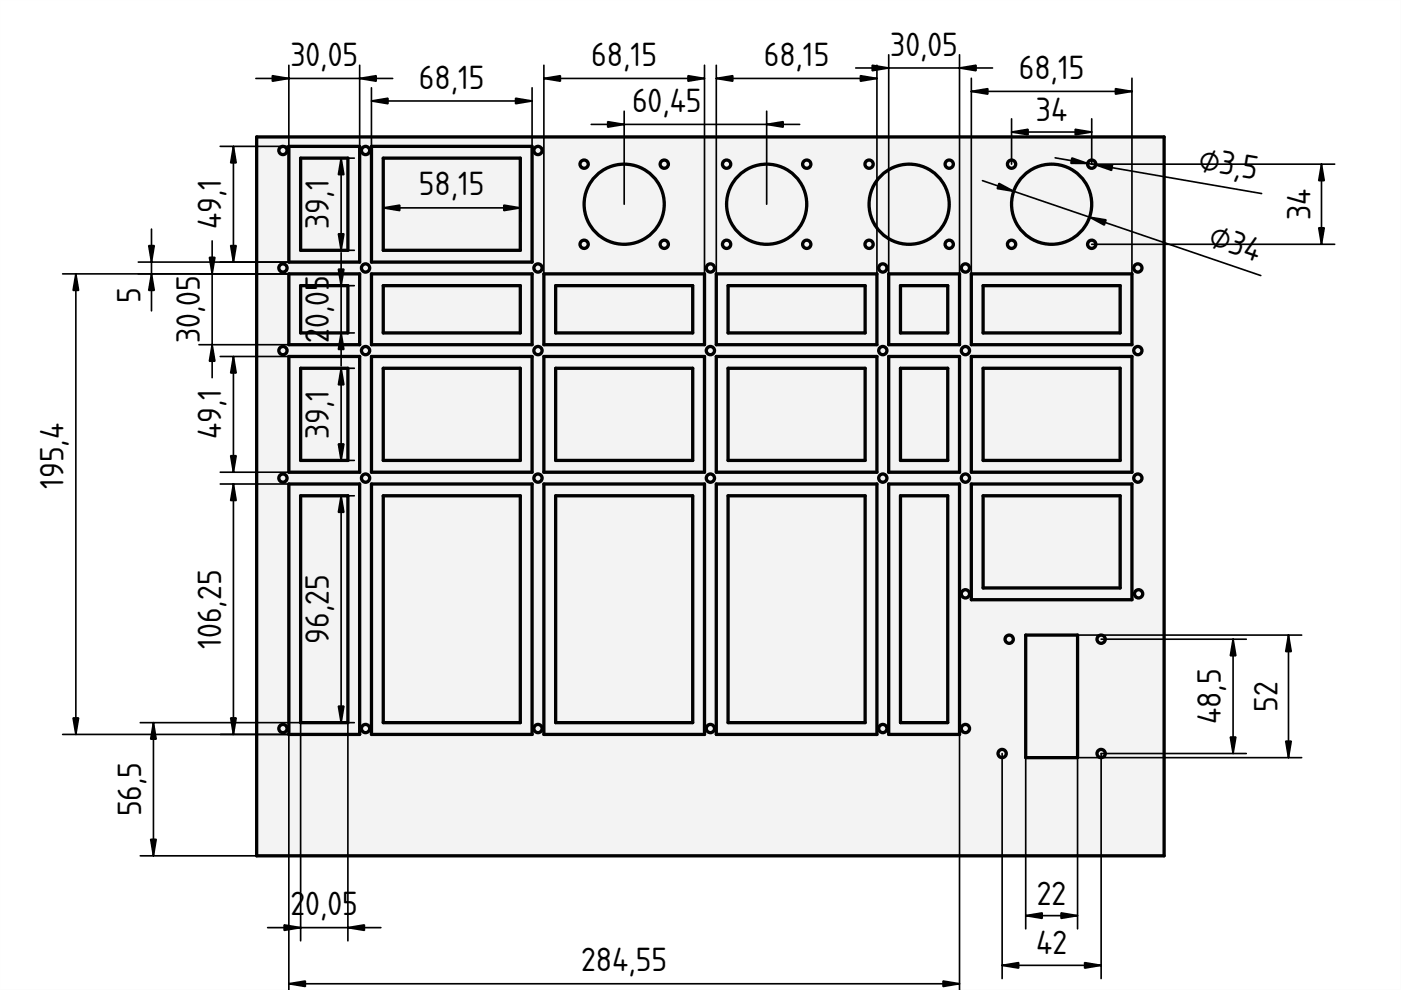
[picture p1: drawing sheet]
<svg xmlns="http://www.w3.org/2000/svg" width="297mm" height="210mm" viewBox="0 0 297 210" stroke-linecap="round" stroke-linejoin="round" font-family="sans-serif">
<path d="M0 0h296.8v209.9h-296.8zM0 0v209.9h296.8v-209.9z" fill="#000"/>
<g fill="#f1f3f5">
<path d="M54.4 29h192.4v152.5h-192.4z" fill-rule="evenodd"/>
<path d="M115.3 102.6h34.1v53.1h-34.1z" fill-rule="evenodd"/>
<path d="M78.8 102.6h34v53.1h-34z" fill-rule="evenodd"/>
<path d="M151.9 102.6h34v53.1h-34z" fill-rule="evenodd"/>
<path d="M154.4 105.1h29v48.1h-29z" fill-rule="evenodd"/>
<path d="M81.3 105.1h29v48.1h-29z" fill-rule="evenodd"/>
<path d="M117.8 105.1h29.1v48.1h-29.1z" fill-rule="evenodd"/>
<path d="M151.9 75.6h34v24.5h-34z" fill-rule="evenodd"/>
<path d="M115.3 75.6h34.1v24.5h-34.1z" fill-rule="evenodd"/>
<path d="M78.8 31h34v24.6h-34z" fill-rule="evenodd"/>
<path d="M78.8 75.6h34v24.5h-34z" fill-rule="evenodd"/>
<path d="M205.9 75.6h34.1v24.5h-34.1z" fill-rule="evenodd"/>
<path d="M205.9 102.6h34.1v24.6h-34.1z" fill-rule="evenodd"/>
<path d="M188.4 102.6h15v53.1h-15z" fill-rule="evenodd"/>
<path d="M61.2 102.6h15.1v53.1h-15.1z" fill-rule="evenodd"/>
<path d="M117.8 78.1h29.1v19.5h-29.1z" fill-rule="evenodd"/>
<path d="M81.3 33.5h29v19.6h-29z" fill-rule="evenodd"/>
<path d="M81.3 78.1h29v19.5h-29z" fill-rule="evenodd"/>
<path d="M154.4 78.1h29v19.5h-29z" fill-rule="evenodd"/>
<path d="M208.4 78.1h29.1v19.5h-29.1z" fill-rule="evenodd"/>
<path d="M208.4 105.1h29.1v19.6h-29.1z" fill-rule="evenodd"/>
<path d="M151.9 58.1h34v15h-34z" fill-rule="evenodd"/>
<path d="M78.8 58.1h34v15h-34z" fill-rule="evenodd"/>
<path d="M115.3 58.1h34.1v15h-34.1z" fill-rule="evenodd"/>
<path d="M205.9 58.1h34.1v15h-34.1z" fill-rule="evenodd"/>
<path d="M190.9 105.1h10v48.1h-10z" fill-rule="evenodd"/>
<path d="M63.7 105.1h10.1v48.1h-10.1z" fill-rule="evenodd"/>
<path d="M188.4 75.6h15v24.5h-15z" fill-rule="evenodd"/>
<path d="M61.2 75.6h15.1v24.5h-15.1z" fill-rule="evenodd"/>
<path d="M61.2 31h15.1v24.6h-15.1z" fill-rule="evenodd"/>
<path d="M81.3 60.6h29v10h-29z" fill-rule="evenodd"/>
<path d="M117.8 60.6h29.1v10h-29.1z" fill-rule="evenodd"/>
<path d="M154.4 60.6h29v10h-29z" fill-rule="evenodd"/>
<path d="M208.4 60.6h29.1v10h-29.1z" fill-rule="evenodd"/>
<path d="M217.5 134.7h11v25.9h-11z" fill-rule="evenodd"/>
<path d="M188.4 58.1h15v15h-15z" fill-rule="evenodd"/>
<path d="M61.2 58.1h15.1v15h-15.1z" fill-rule="evenodd"/>
<path d="M190.9 78.1h10v19.5h-10z" fill-rule="evenodd"/>
<path d="M63.7 78.1h10.1v19.5h-10.1z" fill-rule="evenodd"/>
<path d="M63.7 33.5h10.1v19.6h-10.1z" fill-rule="evenodd"/>
<path d="M63.7 60.6h10.1v10h-10.1z" fill-rule="evenodd"/>
<path d="M190.9 60.6h10v10h-10z" fill-rule="evenodd"/>
<circle cx="192.8" cy="43.3" r="8.5"/>
<circle cx="223" cy="43.3" r="8.5"/>
<circle cx="132.3" cy="43.3" r="8.5"/>
<circle cx="162.5" cy="43.3" r="8.5"/>
<circle cx="60" cy="31.9" r=".87"/>
<circle cx="77.5" cy="31.9" r=".87"/>
<circle cx="214.5" cy="34.8" r=".87"/>
<circle cx="114.1" cy="31.9" r=".87"/>
<circle cx="201.3" cy="34.8" r=".87"/>
<circle cx="212.5" cy="159.8" r=".87"/>
<circle cx="171" cy="34.8" r=".87"/>
<circle cx="77.5" cy="56.8" r=".87"/>
<circle cx="204.7" cy="125.9" r=".87"/>
<circle cx="187.2" cy="74.3" r=".87"/>
<circle cx="204.7" cy="56.8" r=".87"/>
<circle cx="60" cy="74.3" r=".87"/>
<circle cx="114.1" cy="154.5" r=".87"/>
<circle cx="187.2" cy="154.5" r=".87"/>
<circle cx="123.8" cy="51.8" r=".87"/>
<circle cx="214" cy="135.5" r=".87"/>
<circle cx="171" cy="51.8" r=".87"/>
<circle cx="184.3" cy="51.8" r=".87"/>
<circle cx="140.8" cy="34.8" r=".87"/>
<circle cx="77.5" cy="101.4" r=".87"/>
<circle cx="114.1" cy="56.8" r=".87"/>
<circle cx="214.5" cy="51.8" r=".87"/>
<circle cx="60" cy="154.5" r=".87"/>
<circle cx="154.1" cy="34.8" r=".87"/>
<circle cx="150.6" cy="101.4" r=".87"/>
<circle cx="140.8" cy="51.8" r=".87"/>
<circle cx="204.7" cy="101.4" r=".87"/>
<circle cx="150.6" cy="154.5" r=".87"/>
<circle cx="150.6" cy="56.8" r=".87"/>
<circle cx="187.2" cy="101.4" r=".87"/>
<circle cx="150.6" cy="74.3" r=".87"/>
<circle cx="201.3" cy="51.8" r=".87"/>
<circle cx="154.1" cy="51.8" r=".87"/>
<circle cx="60" cy="101.4" r=".87"/>
<circle cx="241.2" cy="101.4" r=".87"/>
<circle cx="114.1" cy="101.4" r=".87"/>
<circle cx="114.1" cy="74.3" r=".87"/>
<circle cx="184.3" cy="34.8" r=".87"/>
<circle cx="204.7" cy="74.3" r=".87"/>
<circle cx="123.8" cy="34.8" r=".87"/>
<circle cx="241.4" cy="125.9" r=".87"/>
<circle cx="204.7" cy="154.5" r=".87"/>
<circle cx="187.2" cy="56.8" r=".87"/>
<circle cx="233.5" cy="159.8" r=".87"/>
<circle cx="77.5" cy="74.3" r=".87"/>
<circle cx="77.5" cy="154.5" r=".87"/>
<circle cx="241.2" cy="74.3" r=".87"/>
<circle cx="60" cy="56.8" r=".87"/>
<circle cx="231.5" cy="51.8" r=".87"/>
<circle cx="233.5" cy="135.5" r=".87"/>
<circle cx="241.2" cy="56.8" r=".87"/>
<circle cx="231.5" cy="34.8" r=".87"/>
</g>
<g fill="none" stroke="#000" stroke-width=".7">
<path d="M54.4 29h192.4v152.5h-192.4zM61.2 31h15.1v24.6h-15.1zM63.7 33.5h10.1v19.6h-10.1zM78.8 31h34v24.6h-34zM81.3 33.5h29v19.6h-29zM61.2 58.1h15.1v15h-15.1zM78.8 58.1h34v15h-34zM115.3 58.1h34.1v15h-34.1zM151.9 58.1h34v15h-34zM188.4 58.1h15v15h-15zM205.9 58.1h34.1v15h-34.1zM61.2 75.6h15.1v24.5h-15.1z"/>
<path d="M63.7 78.1h10.1v19.5h-10.1zM63.7 60.6h10.1v10h-10.1zM78.8 75.6h34v24.5h-34zM81.3 60.6h29v10h-29zM81.3 78.1h29v19.5h-29zM115.3 75.6h34.1v24.5h-34.1zM117.8 78.1h29.1v19.5h-29.1zM117.8 60.6h29.1v10h-29.1zM151.9 75.6h34v24.5h-34zM154.4 78.1h29v19.5h-29zM154.4 60.6h29v10h-29zM188.4 75.6h15v24.5h-15z"/>
<path d="M190.9 78.1h10v19.5h-10zM190.9 60.6h10v10h-10zM205.9 75.6h34.1v24.5h-34.1zM208.4 78.1h29.1v19.5h-29.1zM208.4 60.6h29.1v10h-29.1zM61.2 102.6h15.1v53.1h-15.1zM63.7 105.1h10.1v48.1h-10.1zM78.8 102.6h34v53.1h-34zM81.3 105.1h29v48.1h-29zM115.3 102.6h34.1v53.1h-34.1zM117.8 105.1h29.1v48.1h-29.1zM151.9 102.6h34v53.1h-34z"/>
<path d="M154.4 105.1h29v48.1h-29zM188.4 102.6h15v53.1h-15zM190.9 105.1h10v48.1h-10zM205.9 102.6h34.1v24.6h-34.1zM208.4 105.1h29.1v19.6h-29.1zM217.5 134.7h11v25.9h-11z"/>
<circle cx="60" cy="31.9" r=".87"/>
<circle cx="77.5" cy="31.9" r=".87"/>
<circle cx="114.1" cy="31.9" r=".87"/>
<circle cx="123.8" cy="34.8" r=".87"/>
<circle cx="140.8" cy="34.8" r=".87"/>
<circle cx="154.1" cy="34.8" r=".87"/>
<circle cx="171" cy="34.8" r=".87"/>
<circle cx="184.3" cy="34.8" r=".87"/>
<circle cx="201.3" cy="34.8" r=".87"/>
<circle cx="214.5" cy="34.8" r=".87"/>
<circle cx="231.5" cy="34.8" r=".87"/>
<circle cx="60" cy="56.8" r=".87"/>
<circle cx="77.5" cy="56.8" r=".87"/>
<circle cx="114.1" cy="56.8" r=".87"/>
<circle cx="123.8" cy="51.8" r=".87"/>
<circle cx="132.3" cy="43.3" r="8.5"/>
<circle cx="140.8" cy="51.8" r=".87"/>
<circle cx="150.6" cy="56.8" r=".87"/>
<circle cx="154.1" cy="51.8" r=".87"/>
<circle cx="162.5" cy="43.3" r="8.5"/>
<circle cx="171" cy="51.8" r=".87"/>
<circle cx="184.3" cy="51.8" r=".87"/>
<circle cx="187.2" cy="56.8" r=".87"/>
<circle cx="192.8" cy="43.3" r="8.5"/>
<circle cx="201.3" cy="51.8" r=".87"/>
<circle cx="204.7" cy="56.8" r=".87"/>
<circle cx="214.5" cy="51.8" r=".87"/>
<circle cx="223" cy="43.3" r="8.5"/>
<circle cx="231.5" cy="51.8" r=".87"/>
<circle cx="241.2" cy="56.8" r=".87"/>
<circle cx="60" cy="74.3" r=".87"/>
<circle cx="77.5" cy="74.3" r=".87"/>
<circle cx="114.1" cy="74.3" r=".87"/>
<circle cx="150.6" cy="74.3" r=".87"/>
<circle cx="187.2" cy="74.3" r=".87"/>
<circle cx="204.7" cy="74.3" r=".87"/>
<circle cx="241.2" cy="74.3" r=".87"/>
<circle cx="60" cy="101.4" r=".87"/>
<circle cx="77.5" cy="101.4" r=".87"/>
<circle cx="114.1" cy="101.4" r=".87"/>
<circle cx="150.6" cy="101.4" r=".87"/>
<circle cx="187.2" cy="101.4" r=".87"/>
<circle cx="204.7" cy="101.4" r=".87"/>
<circle cx="241.2" cy="101.4" r=".87"/>
<circle cx="204.7" cy="125.9" r=".87"/>
<circle cx="214" cy="135.5" r=".87"/>
<circle cx="233.5" cy="135.5" r=".87"/>
<circle cx="241.4" cy="125.9" r=".87"/>
<circle cx="60" cy="154.5" r=".87"/>
<circle cx="77.5" cy="154.5" r=".87"/>
<circle cx="114.1" cy="154.5" r=".87"/>
<circle cx="150.6" cy="154.5" r=".87"/>
<circle cx="187.2" cy="154.5" r=".87"/>
<circle cx="204.7" cy="154.5" r=".87"/>
<circle cx="212.5" cy="159.8" r=".87"/>
<circle cx="233.5" cy="159.8" r=".87"/>
</g>
<g fill="none" stroke="#000" stroke-width=".35">
<path d="M54.2 16.6h29.1M61.2 13.8v17.2h-14.5M76.3 13.8v17.2M78.8 18.6v12.4M112.8 18.6v12.4M115.3 16.6h34.1M115.3 13.8v44.3M149.4 13.8v44.3M151.9 16.6h34M151.9 13.8v44.3M181.4 14.4h29M185.9 13.8v44.3"/>
<path d="M188.4 11.6v46.5M203.4 11.6v46.5M205.9 19.4h34.1M205.9 16.6v41.5M240 16.6v41.5M49.5 31v24.6M63.7 33.5h11.4M72.3 33.5v19.6M78.8 21.4h34M81.3 33.5v13.4M110.3 33.5v13.4M125.3 26.4h44.2"/>
<path d="M132.3 23.6v19.7M162.5 23.6v19.7M208.3 38.3l59 20.1M214.5 28h17M214.5 25.2v9.6M223.7 33.5l43.8 7.5M231.5 25.2v9.6h51.5M280.2 34.8v17M13.3 58.1h47.9M16.1 58.1v97.6M29.3 55.6h31.9M32.1 48.6v17.3"/>
<path d="M45 51.1v29M63.7 53.1h11.4M72.3 53.6v24M81.3 44.1h29M231.5 51.8h51.5M42.2 73.1h19M46.7 75.6h14.5M49.5 75.6v24.5M69.5 60.6h5.6M69.5 70.6h5.6M69.5 78.1h5.6M72.3 78.1v19.5"/>
<path d="M69.5 97.6h5.6M46.7 100.1h14.5M46.7 102.6h14.5M49.5 102.6v53.1M69.5 105.1h5.6M72.3 105.1v48.1M228.5 134.7h47.5M233.5 135.5h30.7M261.4 135.5v24.3M273.2 134.7v25.9M13.3 155.7h47.9v54.2M29.7 153.2h34v46.3"/>
<path d="M32.5 153.2v28.3M69.5 153.2h5.6M73.8 153.2v46.3M203.4 155.7v54.2M212.5 159.8v47.7M264.2 159.8h-30.7v47.7M217.5 160.6v36.3M276 160.6h-47.5v36.3M29.7 181.5h24.7M56.7 196.7h24.1M217.5 194.1h11M61.2 208.6h142.2"/>
<path d="M212.5 204.7h21"/>
</g>
<g fill="#000" stroke="#000" stroke-width=".35">
<path d="M57.7 16.1l3.5 .5-3.5 .6zM76.3 16.6l3.5-.5v1.1zM115.3 16.6l3.5-.5v1.1zM145.9 16.1l3.5 .5-3.5 .6zM151.9 16.6l3.5-.5v1.1zM182.4 16.1l3.5 .5-3.5 .6zM184.9 13.8l3.5 .6-3.5 .6zM203.4 14.4l3.5-.6v1.2zM205.9 19.4l3.5-.6v1.2zM236.5 18.8l3.5 .6-3.5 .6zM49.5 31l.6 3.5h-1.2zM72.3 33.5l.6 3.5h-1.2z"/>
<path d="M78.8 21.4l3.5-.6v1.2zM109.3 20.8l3.5 .6-3.5 .6zM128.8 25.8l3.5 .6-3.5 .6zM162.5 26.4l3.5-.6v1.2zM214.5 28l3.5-.6v1.2zM227.3 33.5l3.3 1.2-3.5-.1zM228 27.4l3.5 .6-3.5 .6zM232.3 35h3.6l-.2 1.1zM280.2 34.8l.6 3.5h-1.2zM16.1 58.1l.6 3.5h-1.2zM31.5 52.1h1.2l-.6 3.5zM32.1 58.1l.6 3.5h-1.2z"/>
<path d="M44.4 54.6h1.2l-.6 3.5zM48.9 52.1h1.2l-.6 3.5zM71.7 49.6h1.2l-.6 3.5zM81.3 44.1l3.5-.6v1.2zM106.8 43.5l3.5 .6-3.5 .6zM211.8 38.9l3.1 1.7-3.5-.6zM231 46l3.5 .6-.4 1.1zM279.6 48.3h1.2l-.6 3.5zM45 73.1l.6 3.5h-1.2zM49.5 75.6l.6 3.5h-1.2zM71.7 57.1h1.2l-.6 3.5zM72.3 70.6l.6 3.5h-1.2z"/>
<path d="M72.3 78.1l.6 3.5h-1.2zM71.7 94.1h1.2l-.6 3.5zM48.9 96.6h1.2l-.6 3.5zM49.5 102.6l.6 3.5h-1.2zM72.3 105.1l.6 3.5h-1.2zM261.4 135.5l.6 3.5h-1.1zM273.2 134.7l.6 3.5h-1.2zM15.5 152.2h1.2l-.6 3.5zM32.5 153.2l.6 3.5h-1.2zM48.9 152.2h1.2l-.6 3.5zM71.7 149.7h1.2l-.6 3.5zM260.9 156.3h1.1l-.6 3.5z"/>
<path d="M272.6 157.1h1.2l-.6 3.5zM31.9 178h1.2l-.6 3.5zM60.2 196.1l3.5 .6-3.5 .6zM73.8 196.7l3.5-.6v1.2zM217.5 194.1l3.5-.5v1.1zM225 193.6l3.5 .5-3.5 .6zM61.2 208.6l3.5-.6v1.2zM199.9 208l3.5 .6-3.5 .6zM212.5 204.7l3.5-.6v1.2zM230 204.1l3.5 .6-3.5 .6z"/>
</g>
<g font-size="6.7">
<text x="188.7" y="11.8">30,05</text>
<text x="61.6" y="14">30,05</text>
<text x="125.4" y="14">68,15</text>
<text x="161.9" y="14">68,15</text>
<text x="216" y="16.8">68,15</text>
<text x="88.8" y="18.8">68,15</text>
<text x="134" y="23.8">60,45</text>
<text x="219.6" y="25.7">34</text>
<text x="88.8" y="41.4">58,15</text>
<text x="253.9" y="36" transform="rotate(10 253.9 36)">⌀3,5</text>
<text x="277.9" y="46.6" transform="rotate(-90 277.9 46.6)">34</text>
<text x="46.9" y="48.6" transform="rotate(-90 46.9 48.6)">49,1</text>
<text x="69.7" y="48.5" transform="rotate(-90 69.7 48.5)">39,1</text>
<text x="255.9" y="52" transform="rotate(19 255.9 52)">⌀34</text>
<text x="29.8" y="64.2" transform="rotate(-90 29.8 64.2)">5</text>
<text x="69.7" y="69.6" transform="rotate(-90 69.7 69.6)">0,05</text>
<text x="42.4" y="72.8" transform="rotate(-90 42.4 72.8)">30,05</text>
<text x="69.7" y="72.7" transform="rotate(-90 69.7 72.7)">2</text>
<text x="46.9" y="93.2" transform="rotate(-90 46.9 93.2)">49,1</text>
<text x="69.7" y="93.1" transform="rotate(-90 69.7 93.1)">39,1</text>
<text x="13.5" y="103.7" transform="rotate(-90 13.5 103.7)">195,4</text>
<text x="46.9" y="137.5" transform="rotate(-90 46.9 137.5)">106,25</text>
<text x="69.7" y="136.5" transform="rotate(-90 69.7 136.5)">96,25</text>
<text x="258.8" y="153.5" transform="rotate(-90 258.8 153.5)">48,5</text>
<text x="270.9" y="150.9" transform="rotate(-90 270.9 150.9)">52</text>
<text x="29.9" y="173.1" transform="rotate(-90 29.9 173.1)">56,5</text>
<text x="219.8" y="191.8">22</text>
<text x="61.6" y="194.1">2</text>
<text x="64.7" y="194.1">0,05</text>
<text x="219.7" y="202.4">42</text>
<text x="123.2" y="206">284,55</text>
</g>
</svg>
